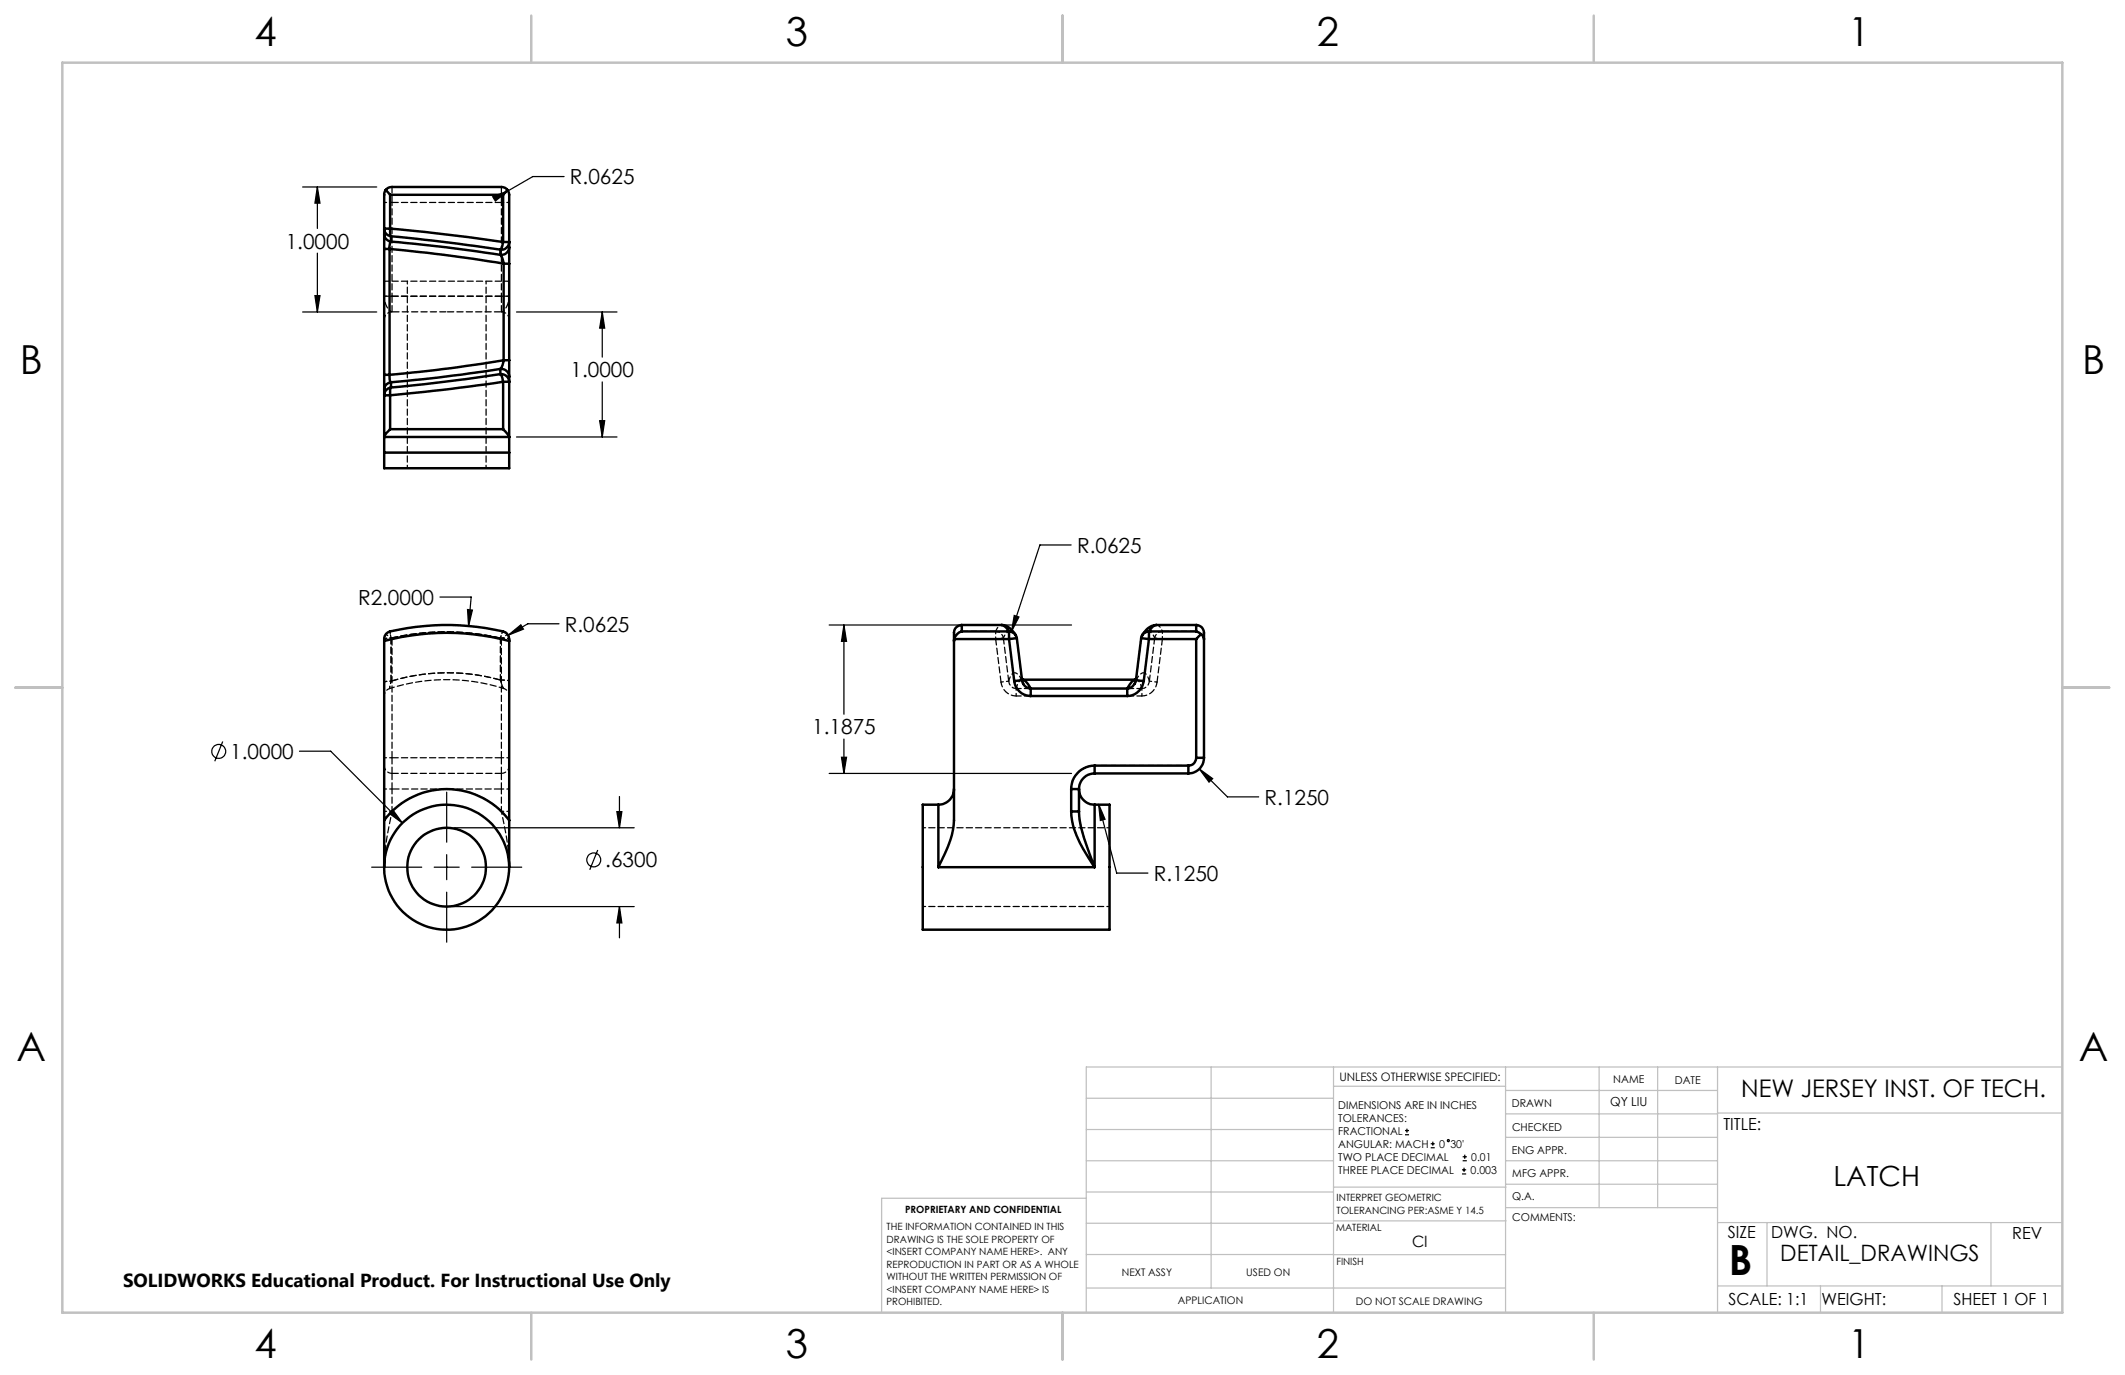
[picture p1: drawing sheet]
<svg xmlns="http://www.w3.org/2000/svg" width="432mm" height="279mm" viewBox="0 0 432 279" stroke-linecap="round" stroke-linejoin="round" font-family="sans-serif">
<g fill="none" stroke="#000" stroke-width=".25">
<path d="M61.5 38h15.1M64.5 38l.5 3.3h-1zM64.5 38v8.4M100.1 40l3.2-1.2-2.7 2.1zM103.3 38.8l-1.4 .8M114.6 35.9h-6.3l-5 2.9M64.5 51.4v12M61.5 63.4h15.1M64 60.1h1l-.5 3.3zM105 63.4h20.4M122.4 63.4l.5 3.3h-1.1zM122.4 63.4v9.2"/>
<path d="M122.4 77.6v11.2M105 88.8h20.4M121.8 85.5h1.1l-.5 3.3zM217.7 110.7h-6.4l-5.8 17.6M89.4 121.3h6.3l-.5 5.9M95 123.9l1 .1-.8 3.2zM103.3 129.1l2.5-2.1 .6 .8zM113.6 126.8h-6.4l-3.9 2.3M168.5 127h49.2M171.5 127l.5 3.3h-1zM171.5 127v18.1M206.1 125.1l.9 .3-1.5 2.9z"/>
<path d="M45.3 150.7l-1.7 4M60.9 152.6h6.3l14.6 14.7M168.5 157.2h49.2M171 153.9h1l-.5 3.3zM171.5 150.2v7M243.7 156.2l2.7 2-.7 .7zM243.7 156.2l5.7 5.7h6.4M75.5 176.2h10.2M79.8 164.5l2 2.8-2.7-2zM88.2 176.2h5.1M90.8 161v10.1M90.8 173.7v5.1"/>
<path d="M92.3 168.2h36.6M95.8 176.2h10.2M121.5 172.7l-1.7 4M125.3 164.9h1.1l-.5 3.3zM125.9 161.9v6.3M223.2 163.4l1.3 3.1-.9 .2zM223.2 163.4l3.7 14h6.4M90.8 181.3v10.2M92.3 184.2h36.6M125.9 184.2l.5 3.3h-1.1zM125.9 184.2v6.4M285.5 230.6h.8"/>
<path d="M285.5 229.7h.8M285.9 229.3v.9M290.7 233.2h.8M290.7 232.4h.8M291.1 232v.8M297.1 238.5h.8M297.1 237.7h.8M297.2 235.9h.9M297.2 235.1h.9M297.5 237.3v.8M297.6 234.6v.9"/>
<circle cx="44.4" cy="152.7" r="1.41"/>
<circle cx="120.6" cy="174.7" r="1.41"/>
<circle cx="294.3" cy="231.8" r=".22"/>
</g>
<g fill="none" stroke="#c0c0c0" stroke-width=".25">
<path d="M246.1 216.8v44.9M271 216.8v49.9M305.9 216.8v49.9M324.9 216.8v28.6M336.8 216.8v28.6M349 216.8v49.9M419.1 216.8h-198.4v49.9M220.7 235.9h50.3M220.7 229.5h50.3M220.7 223.2h50.3M271 220.7h34.9M305.9 231.1h43.1"/>
<path d="M305.9 226.3h43.1M305.9 221.6h43.1M305.9 235.9h43.1M349 226.2h70.1M220.7 248.6h50.3M220.7 242.2h50.3M220.7 254.9h50.3M220.7 243.5h-41.6v23.2M271 255h34.9M271 248.1h35M271 241.2h35M305.9 240.6h43.1"/>
<path d="M306 245.4h43M349 248.4h70.1M359.1 248.4v12.9M404.6 248.4v12.9M220.7 261.7h85.2M349 261.3h70.1M369.9 261.3v5.4M394.6 261.3v5.4"/>
</g>
<path d="M12.7 12.7h406.4v254h-406.4zM108 3.2v9.5M215.9 3.2v9.5M323.8 3.2v9.5M3.1 139.7h9.6M419.1 139.7h9.5M108 266.7v9.6M215.9 266.7v9.6M323.8 266.7v9.6" fill="none" stroke="#c0c0c0" stroke-width=".5"/>
<path d="M125.9 184.2l.5 3.3h-1.1zM125.3 164.9h1.1l-.5 3.3zM79.8 164.5l-.7 .8 2.7 2zM95 123.9l.2 3.3 .8-3.2zM103.3 129.1l3.1-1.3-.6-.8zM223.2 163.4l.4 3.3 .9-.2zM171.5 127l.5 3.3h-1zM171 153.9h1l-.5 3.3zM243.7 156.2l2 2.7 .7-.7zM206.1 125.1l-.6 3.2 1.5-2.9zM121.8 85.5h1.1l-.5 3.3zM122.4 63.4l.5 3.3h-1.1zM64 60.1h1l-.5 3.3zM64.5 38l.5 3.3h-1zM100.1 40l.5 .9 2.7-2.1z" fill="#000"/>
<g fill="none" stroke="#000" stroke-width=".5">
<path d="M78.4 38.6l.4-.4 .8-.2h22.3l.8 .2 .4 .4M78.4 38.6l.9 1M78.4 38.6l-.3 .7v8.2M79.3 39.6h22.9M79.3 39.6v6.9M102.2 39.6v9.6M103.1 38.6l-.9 1M103.1 38.6l.4 1v10.6M78.1 47.5a1.58 1.58 0 0 0 1.3 1.6M78.1 50.6h1.1M78.1 47.5v3.1M78.1 50.6v25.6"/>
<path d="M79.2 50.6l10.8 1.2 12.3 1.8M79.2 50.6v25.6M79.3 46.5l7 .6 15.9 2.1M79.3 46.5v1l.1 .5M79.3 46.5h-1.2a1.37 1.37 0 0 0 1.3 1.5M79.4 48l8.6 .9 13.7 1.8M79.4 49.1l11.2 1.1 11.1 1.6M79.4 49.1l-.2 .6v.9M79.4 48v1.1M101.7 51.8l.4 .7 .2 1.1M101.7 50.7v1.1M102.2 49.2l-.2 1-.3 .5"/>
<path d="M102.2 49.2h1.2a1.54 1.54 0 0 1-1.7 1.5M102.3 53.6h1.2M102.3 53.6v19.6M103.5 50.2a1.63 1.63 0 0 1-1.8 1.6M103.5 50.2v3.4M103.5 53.6v19.6M78.1 76.2h1.1M78.1 76.2v3M78.1 79.2v9.5M79.2 76.2v.1a1.63 1.63 0 0 0 .2 1.4M79.4 78.7l-.1 .6v1M79.4 78.7a1.45 1.45 0 0 0-1.3 1.6h1.2"/>
<path d="M79.4 77.7a1.51 1.51 0 0 0-1.3 1.5M79.4 77.7v1M101.7 76l.3 .5 .2 1.1M101.7 76l-15.4 2.1-6.9 .6M101.7 76a1.63 1.63 0 0 1 1.8 1.6h-1.3M101.7 75l-12.8 1.7-9.5 1M101.7 75a1.63 1.63 0 0 1 1.8 1.6M101.7 75v1M102.2 77.6l-10.5 1.4-12.4 1.3M102.2 77.6v9.6M102.3 73.2l-.2 1-.4 .8M102.3 73.2l-10.8 1.6-12.3 1.4"/>
<path d="M102.3 73.2h1.2M103.5 73.2v3.4M103.5 76.6v12.1M78.1 88.8h25.4M78.1 88.7v.1M78.1 92h25.4M78.1 88.8v3.2M78.1 92v3.1h25.4v-3.1M79.3 87.2h22.9M79.3 87.2l-1.2 1.5M79.3 80.3v6.9M102.2 87.2l1.3 1.5"/>
<path d="M103.5 88.7v.1M103.5 88.8v3.2M78.1 130.2a1.67 1.67 0 0 1 1.2-1.9 49.7 49.7 0 0 1 23.4 .2l.7 .9 .1 .8M78.1 130.2a49.5 49.5 0 0 1 25.4 0M78.1 130.2v36.5M103.5 130.2v36.5M193.9 130.2l-.1 37.5a16.7 16.7 0 0 1-1.8 5.7l-1.3 2.8M193.9 129.9h11.1M193.9 129.9v.3M195.4 127a1.84 1.84 0 0 0-1.5 2.4v.8M195.4 128.3a2.21 2.21 0 0 0-1.5 1.6M195.4 127v1.3"/>
<path d="M195.4 127h8.1M195.4 128.3h9.6M203.5 127a3.5 3.5 0 0 1 2.9 2M203.5 127l.8 .4 .7 .9M205 128.3v1.6M205 128.3l.8 .2 .6 .5M205 129.9l1.1 8.5M206.1 138.4a3.4 3.4 0 0 0 3.3 3M206.4 129l.2 .7M206.6 129.7l-1.6 .2M206.6 129.7l1.1 8.5M207.6 138.1h.1"/>
<path d="M207.7 138.2a1.88 1.88 0 0 0 1.7 1.7M207.7 138.2l-1.6 .2M207.7 138.1a2.71 2.71 0 0 1 1.7 1.8M207.7 138.1h23.1M209.4 139.9v1.5M209.4 139.9h19.7M229.1 139.9v1.5M230.6 138.9a1.79 1.79 0 0 1-1.5 1M230.8 138.1a2.6 2.6 0 0 0-1.7 1.8M230.8 138.2l-.2 .7M230.8 138.2l1.6 .2M231.9 129.7l1.6 .2"/>
<path d="M231.9 129.7l-1.1 8.5M232.1 129l-.2 .7M232.4 138.4a3.5 3.5 0 0 1-3.3 3M233.5 128.3v1.6M233.5 128.3l-.9 .2-.5 .5M233.5 129.9h9.6M233.5 128.3h9.6M233.5 129.9l-1.1 8.5M234.9 127a3.5 3.5 0 0 0-2.8 2M243.1 127a1.93 1.93 0 0 1 1.6 2.5v.4M243.1 128.3l1 .6M243.1 127v1.3"/>
<path d="M243.1 127h-8.2l-.7 .4-.7 .9M243.1 129.9v24.1M244.1 128.9l-1 1M244.1 128.9l.3 .3 .3 .7M244.7 129.9v24.1M209.4 141.4h19.7M222.4 155.6a4.7 4.7 0 0 0-4.7 4.7M222.4 155.6v1.6M222.4 157.2a3.2 3.2 0 0 0-3.1 3.1M222.4 155.6h19.1M222.4 157.2h19.1M241.5 155.6v1.6"/>
<path d="M243.1 154h1.6M243.1 154a1.57 1.57 0 0 1-1.6 1.6M244.7 154a3.2 3.2 0 0 1-3.2 3.2M78.1 166.7a15.9 15.9 0 0 1 25.4 0M78.1 166.7v9.5M103.5 166.7v9.5M190.7 163.5h-3.2v25.4h38v-25.4h-3.1M190.7 163.5v12.7M190.7 176.2h31.7M193.9 160.3a3.2 3.2 0 0 1-3.2 3.2M217.7 164.9h1.6M217.7 164.9v.9a18.1 18.1 0 0 0 3.5 8.6l1.2 1.8"/>
<path d="M217.7 160.3h1.6M217.7 160.3v4.6M219.3 160.3a3.2 3.2 0 0 0 3.1 3.2M219.3 164.9a22 22 0 0 0 1.8 7.6l1.3 3.7M219.3 160.3v4.6M222.4 163.5v12.7"/>
<circle cx="90.7" cy="176.2" r="8"/>
<circle cx="90.8" cy="176.2" r="12.7"/>
</g>
<g fill="none" stroke="#000" stroke-width=".25" stroke-dasharray="1.3 .6" stroke-dashoffset=".7">
<path d="M82.8 57.1v38M78.1 60.2a3.4 3.4 0 0 0 1.6 3.2M101.9 63.4a3.1 3.1 0 0 0 1.6-3.2M98.8 95.1v-38M78.1 129.8l1.4-.1M78.1 138.6l1.4-.2M79.3 128.3l.2 1.4M79.5 129.7l-.2-1.4M101.7 129.7l.5-1.4M102.2 128.3l-.5 1.4M195.4 128.3v-1.3M207.7 138.1l-.4-.1 .6 .9"/>
<path d="M230.6 138.9l.6-.9-.4 .1M222.4 155.6a4.8 4.8 0 0 0-4.7 4.7M225.5 168.2h-38M187.5 184.2h38"/>
</g>
<path d="M79.5 138.4v-8.7M79.5 129.7v8.7M202.3 128.3h-6.9M206.6 129.7l1.1 8.5M230.8 138.2l1.1-8.5M236.2 129.8h6.9M243.1 128.3h-6.9M217.7 164.9l.3 2.7a26.3 26.3 0 0 0 4.4 8.6" fill="none" stroke="#000" stroke-width=".25" stroke-dasharray="1.3 .6" stroke-dashoffset=".1"/>
<path d="M79.5 129.7a49.2 49.2 0 0 1 22.2 0M79.7 129.8a49.2 49.2 0 0 1 22.2 0M101.7 129.7a49.2 49.2 0 0 0-22.2 0" fill="none" stroke="#000" stroke-width=".25" stroke-dasharray="1.3 .6" stroke-dashoffset="-.1"/>
<path d="M101.9 41.1v19.1M79.7 60.2v-19.1M203.9 129.7a1.23 1.23 0 0 1 1.7-1.1l1 1.1M231.9 129.7a1.7 1.7 0 0 1 1.8-1.3l.6 .6 .3 .7M78.1 141.4a1.59 1.59 0 0 1 1.1-1.5M103.5 141.4a1.59 1.59 0 0 0-1.1-1.5M241.5 155.6h-19.1M78.1 176.2a56 56 0 0 1 1.6-11.3M101.9 164.9l.3 1.5a49.8 49.8 0 0 1 1.3 9.8" fill="none" stroke="#000" stroke-width=".25" stroke-dasharray="1.3 .6" stroke-dashoffset=".6"/>
<g fill="none" stroke="#000" stroke-width=".25" stroke-dasharray="1.3 .6" stroke-dashoffset=".8">
<path d="M79.7 41.1h-1.6M103.5 41.1h-1.6M79.7 60.2h-1.6M103.5 60.2h-1.6M79.2 139.9l.3-1.5M79.5 138.4l-.3 1.5M79.7 129.8l-1.3-.9M103.1 128.9l-1.2 .9M202.3 129.8l1.6-.1M202.3 128.3v1.5M203.4 138.6l1.6-.2M235.1 138.6l-1.5-.2"/>
<path d="M236.2 129.8l-1.6-.1M236.2 129.8v-1.5M79.7 154h-1.6M103.5 154h-1.6M206.5 141.4v-1.5M222.4 157.2v-1.6M232 141.4v-1.5M241.5 157.2v-1.6M244.7 154h-1.6M79.7 164.9h-1.6M79.7 160.3h-1.6M103.5 164.9h-1.6"/>
<path d="M103.5 160.3h-1.6M219.3 160.3h-1.6M219.3 164.9h-1.6"/>
</g>
<path d="M101.7 138.2l.7 1.7M102.4 139.9l-.7-1.7M103.5 129.8l-1.8-.1M103.5 138.4l-1.8-.2M203.5 127l-.7 .4-.5 .9M236.2 128.3l-.5-.9-.7-.4" fill="none" stroke="#000" stroke-width=".25" stroke-dasharray="1.3 .6" stroke-dashoffset=".9"/>
<g fill="none" stroke="#000" stroke-width=".25" stroke-dasharray="1.3 .6" stroke-dashoffset=".3">
<path d="M103.5 57.1h-25.4M78.1 60.2h25.4M79.7 63.4a1.59 1.59 0 0 0-1.6 1.6M103.5 65a1.59 1.59 0 0 0-1.6-1.6M79.2 139.9a38.1 38.1 0 0 1 23.2 0M203.4 138.6a3.1 3.1 0 0 0 3.1 2.8M207.7 138.2l-.5-.8a.99 .99 0 0 0-1-.7 .99 .99 0 0 0-.9 .9l-.3 .8M233.6 138.4l-.3-.8a.99 .99 0 0 0-.9-.9 .99 .99 0 0 0-1.1 .7l-.5 .8M79.7 157.2a1.59 1.59 0 0 1-1.6-1.6M103.5 155.6a1.59 1.59 0 0 1-1.6 1.6M232 141.4a3.1 3.1 0 0 0 3.1-2.8M243.1 154a1.59 1.59 0 0 1-1.6 1.6"/>
<path d="M79.7 164.9v-4.6M101.9 160.3v4.6M217.7 160.3v4.6"/>
</g>
<path d="M79.7 63.4h11.1M90.8 63.4h11.1M79.5 138.4a39.7 39.7 0 0 1 22.2-.2M101.7 138.2a39.7 39.7 0 0 0-22.2 .2M79.7 160.3h11.1M90.8 160.3h11.1" fill="none" stroke="#000" stroke-width=".25" stroke-dasharray="1.3 .6" stroke-dashoffset="-.2"/>
<path d="M101.7 129.7v8.5M101.7 138.2v-8.5M193.9 129.8h8.4M232 139.9h-25.5M206.5 141.4h25.5M90.8 160.3a15.9 15.9 0 0 0-11.1 4.6M101.9 164.9a15.9 15.9 0 0 0-11.1-4.6" fill="none" stroke="#000" stroke-width=".25" stroke-dasharray="1.3 .6" stroke-dashoffset=".2"/>
<g fill="none" stroke="#000" stroke-width=".25" stroke-dasharray="1.3 .6">
<path d="M101.9 38v3.1M79.7 41.1v-3.1M79.7 41.1h22.2M79.7 63.4v-3.2M101.9 60.2v3.2M101.9 60.2h-22.2M101.9 129.8v24.2M202.3 129.8l1.1 8.8M205 138.4l-1.1-8.7M234.6 129.7l-1 8.7M235.1 138.6l1.1-8.8M243.1 129.8v24.2"/>
<path d="M79.7 157.2v-3.2M79.7 154v-24.2M101.9 157.2v3.1M101.9 157.2h-22.2M101.9 154v3.2M101.9 154h-22.2M79.7 160.3v-3.1M222.4 176.2h-31.7M222.4 176.2v-12.7"/>
</g>
<path d="M206.4 129l.2 .7M206.5 139.9a1.5 1.5 0 0 1-1.5-1.5M206.5 139.9a1.89 1.89 0 0 1 1.2-1.8M207.7 138.2l.2 .7M230.6 138.9l.2-.7M230.8 138.1a1.89 1.89 0 0 1 1.2 1.8M231.9 129.7l.2-.7M233.6 138.4a1.58 1.58 0 0 1-1.6 1.5M222.4 176.2a37.4 37.4 0 0 1-3.1-11.3" fill="none" stroke="#000" stroke-width=".25" stroke-dasharray="1.3 .6" stroke-dashoffset=".4"/>
<path d="M203.9 129.7a1.61 1.61 0 0 0-1.6-1.4M236.2 128.3a1.61 1.61 0 0 0-1.6 1.4" fill="none" stroke="#000" stroke-width=".25" stroke-dasharray="1.3 .6" stroke-dashoffset=".5"/>
<text font-size="8.5" x="351.3" y="259">B</text>
<g font-size="8.1">
<text x="51.7" y="9.3">4</text>
<text x="159.7" y="9.3">3</text>
<text x="267.6" y="9.3">2</text>
<text x="375.6" y="9.3">1</text>
<text x="4" y="76">B</text>
<text x="423.1" y="76">B</text>
<text x="3.3" y="215.7">A</text>
<text x="422.4" y="215.7">A</text>
<text x="51.7" y="276">4</text>
<text x="159.7" y="276">3</text>
<text x="267.6" y="276">2</text>
<text x="375.6" y="276">1</text>
</g>
<text font-size="5.6" x="372.6" y="240.9">LATCH</text>
<text font-size="4.9" x="353.8" y="222.9">NEW JERSEY INST. OF TECH.</text>
<text font-size="4.6" x="361.8" y="256.2">DETAIL_DRAWINGS</text>
<g font-size="4.2">
<text x="115.8" y="37.5">R.0625</text>
<text x="58.1" y="50.5">1.0000</text>
<text x="115.9" y="76.7">1.0000</text>
<text x="218.9" y="112.3">R.0625</text>
<text x="72.8" y="122.9">R2.0000</text>
<text x="114.8" y="128.3">R.0625</text>
<text x="165.1" y="149.2">1.1875</text>
<text x="46.8" y="154.2">1.0000</text>
<text x="256.9" y="163.5">R.1250</text>
<text x="123" y="176.3">.6300</text>
<text x="234.5" y="179">R.1250</text>
</g>
<text font-size="3.8" x="25" y="261.6">SOLIDWORKS Educational Product. For Instructional Use Only</text>
<g font-size="3.4">
<text x="350.2" y="229.5">TITLE:</text>
<text x="351.1" y="251.6">SIZE</text>
<text x="359.9" y="251.6">DWG. NO.</text>
<text x="408.9" y="251.7">REV</text>
<text x="351.2" y="265.2">SCALE: 1:1</text>
<text x="370.1" y="265.3">WEIGHT:</text>
<text x="396.9" y="265.2">SHEET 1 OF 1</text>
</g>
<text font-size="3.2" x="286.9" y="253.3">CI</text>
<text font-size="2.5" x="327.2" y="224.8">QY LIU</text>
<text font-size="2.4" x="272.2" y="219.7">UNLESS OTHERWISE SPECIFIED:</text>
<g font-size="2.2">
<text x="327.8" y="220.1">NAME</text>
<text x="340.3" y="220.2">DATE</text>
<text x="271.9" y="225.3">DIMENSIONS ARE IN INCHES</text>
<text x="271.9" y="227.9">TOLERANCES:</text>
<text x="307.2" y="224.9">DRAWN</text>
<text x="271.9" y="230.6">FRACTIONAL</text>
<text x="271.9" y="233.2">ANGULAR: MACH</text>
<text x="292.5" y="233.2">0</text>
<text x="294.7" y="233.2">30'</text>
<text x="307.3" y="229.8">CHECKED</text>
<text x="271.9" y="235.9">TWO PLACE DECIMAL</text>
<text x="271.9" y="238.5">THREE PLACE DECIMAL</text>
<text x="298.8" y="238.5">0.003</text>
<text x="299" y="235.9">0.01</text>
<text x="307.2" y="234.5">ENG APPR.</text>
<text x="307.3" y="239.2">MFG APPR.</text>
<text x="307.3" y="243.9">Q.A.</text>
<text x="307.3" y="248.1">COMMENTS:</text>
</g>
<g font-size="2.1">
<text x="227.9" y="259.2">NEXT ASSY</text>
<text x="253.3" y="259.2">USED ON</text>
<text x="239.3" y="265">APPLICATION</text>
<text x="275.5" y="265.1">DO NOT SCALE DRAWING</text>
</g>
<g font-size="2">
<text x="271.6" y="244.1">INTERPRET GEOMETRIC</text>
<text x="180.2" y="250">THE INFORMATION CONTAINED IN THIS</text>
<text x="183.9" y="246.4">PROPRIETARY AND CONFIDENTIAL</text>
<text x="271.5" y="250.2">MATERIAL</text>
<text x="271.6" y="246.6">TOLERANCING PER:ASME Y 14.5</text>
<text x="180.2" y="252.5">DRAWING IS THE SOLE PROPERTY OF</text>
<text x="180.2" y="255.1">&lt;INSERT COMPANY NAME HERE&gt;. ANY</text>
<text x="180.2" y="257.6">REPRODUCTION IN PART OR AS A WHOLE</text>
<text x="271.5" y="257">FINISH</text>
<text x="180.2" y="260.1">WITHOUT THE WRITTEN PERMISSION OF</text>
<text x="180.2" y="262.6">&lt;INSERT COMPANY NAME HERE&gt; IS</text>
<text x="180.2" y="265.2">PROHIBITED.</text>
</g>
</svg>
